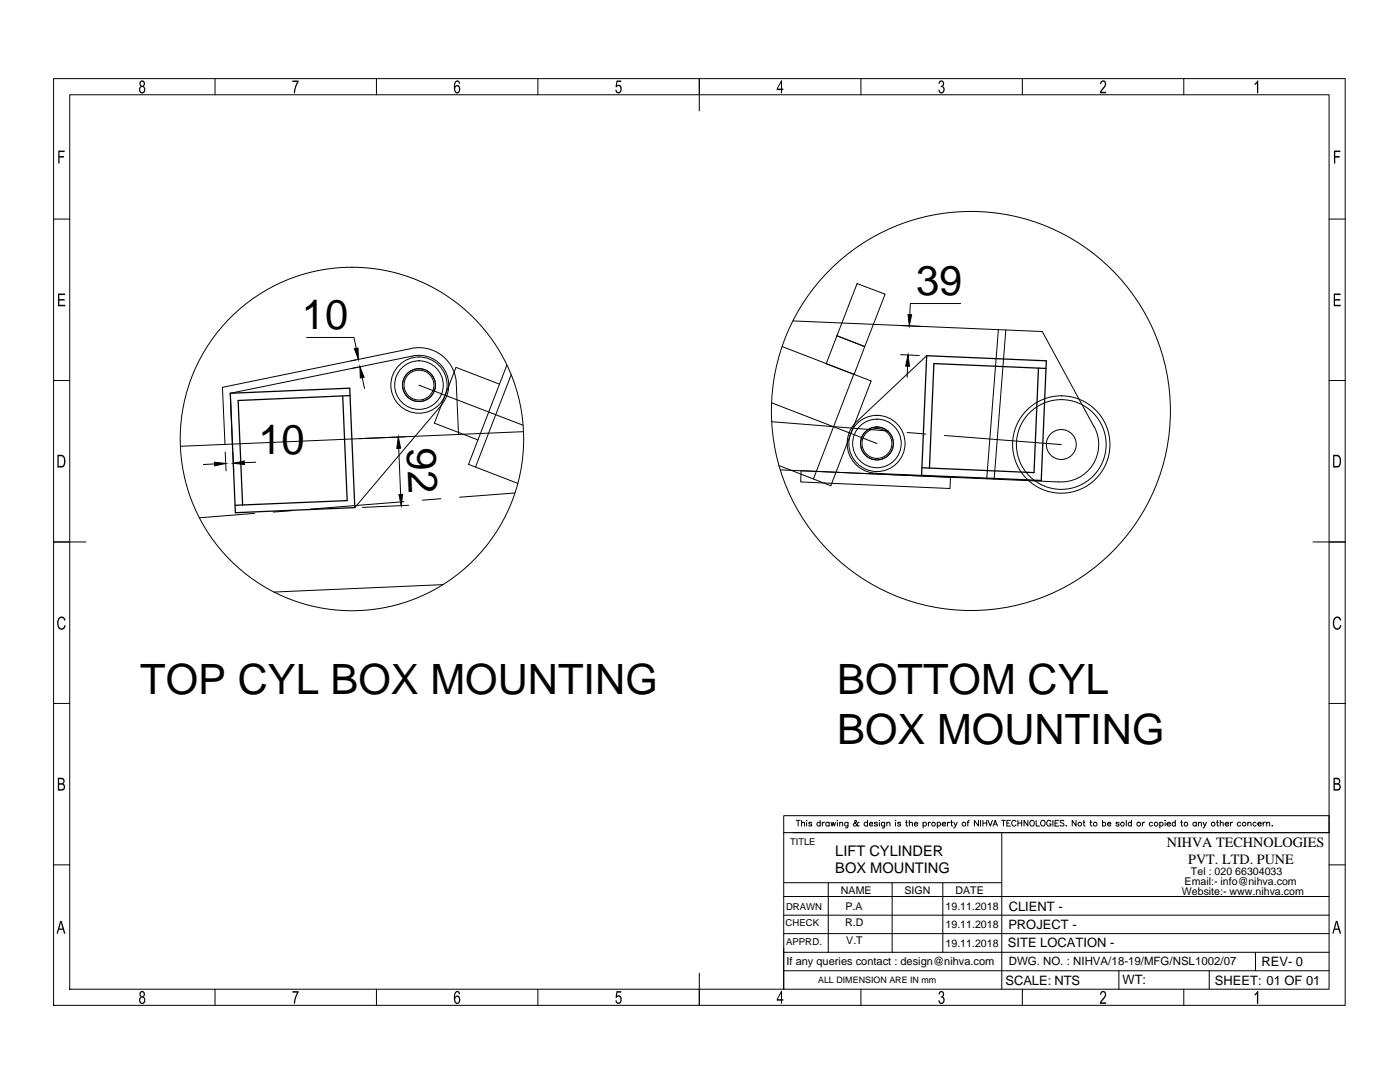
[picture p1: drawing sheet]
<svg xmlns="http://www.w3.org/2000/svg" width="279mm" height="216mm" viewBox="0 0 279 216" stroke-linecap="round" stroke-linejoin="round" font-family="sans-serif">
<!-- layer: 0 -->
<g fill="none" stroke="#000" stroke-width=".2">
<path d="M10.7 15.7h257.8v184.9h-257.8zM13.9 18.9h251.3v178.5h-251.3zM42.9 15.7v3.2M75.1 15.7v3.2M107.3 15.7v3.2M139.6 15.7v6.4M171.8 15.7v3.2M204 15.7v3.2M236.2 15.7v3.2M10.7 43.7h3.2M171.1 56.6l5.5 2.1-4 10.5-5.6-2.2zM265.2 43.7h3.3"/>
<path d="M10.7 75.9h3.2M61.2 67.3h9.4l.5 2.2M71.1 71.8l-1 .2M71.4 73.3l-1 .2M72.3 75.4l.5 2.1M82.1 69.5l-37.7 7.8 .5 11.4M82.1 69.5a7.5 7.5 0 0 1 9 6.7l.4 10.5M82.4 71a5.9 5.9 0 0 1 6.3 2.8 5.9 5.9 0 0 1-.5 6.9M82.5 71l-36.5 7.5 .4 10.1M83.6 76.9l20.8 8M99.7 76.7l-8.7-3.4-4.3 11.1 8.7 3.4M101.2 72.8l-7.7 19.9 9.9 3.8"/>
<path d="M102 74.8l-7.1 18.4M156.1 69.2l17.7 6.8-8 20.9-10.3-4M158.3 64l49.7 2.2 10.3 19M167 67l5.6 2.2-2.1 5.5-5.6-2.1zM170.4 74.7l-8.1 20.9M179.7 70.8l3.8 .1M181.1 73.1l-.1 2.2M184.9 71l-13.8 13a5.9 5.9 0 0 0-1.6 6.6 5.9 5.9 0 0 0 5.5 3.8M191.7 60.6h-10l-.1 2.2M199.2 65.8l-2.3 29.7M200.7 65.9l-2.3 29.7M265.2 75.9h3.3"/>
<path d="M42.8 92.6l-2.2 .1M44.9 90.2l.2 3.8M46.5 90.1l.1 3.8M51 92.2l-2.2 .1M79.6 89.4l.4 9.3M88 99.5l-3.7 .3M88.2 80.7l-17.4 20.6M102.8 98.4l-11.1 .8M104.5 86.1l-68.5 3M154 84.1l23.3 1.9M154 80.4l21 8.1M155.7 93.8l55.5 2.4"/>
<path d="M159.9 93.9l29.8 1.3-.1 2.3-29.8-1.3zM175 94.5l8.9 .4M181 86.3l3.8 .3M188.5 86.9l23.3 1.8M218.4 85.1a7.5 7.5 0 0 1-7.2 11M10.7 108.1h6.4M50.8 102.4l-11 .9M58.3 101.9l-3.7 .3M80.6 100.1l-18.6 1.5M81.6 100.8l-9.3 .4M88.4 116.7l-33.8 1.4M262 108.1h6.5"/>
<path d="M10.7 140.4h3.2M265.2 140.4h3.3M10.7 172.6h3.2M156.4 162.8h108.8v3.3h-108.8zM156.4 178.9h108.8M156.4 166.1v31.3M156.4 176.1h43.5M158.2 166.1h107M158.9 163.7h.8M159.3 163.7v1.1M160 164.3l.2-.2h.3l.1 .7M160 163.7v1.1"/>
<path d="M160.9 163.7h.1M161 164.1v.7M162 164.2l-.2-.1-.4 .1 .6 .3v.3h-.4l-.2-.1M163.7 164.2a.37 .37 0 0 0-.6 0 .37 .37 0 0 0 0 .5 .37 .37 0 0 0 .6 0M163.7 163.7v1.1M164.1 164.1v.7M164.6 164.1h-.3l-.2 .3M165.3 176.1v13.9M165.5 164.2a.37 .37 0 0 0-.6 0 .37 .37 0 0 0 0 .5 .37 .37 0 0 0 .6 0M165.5 164.1v.7M165.8 164.1l.3 .7 .2-.7 .2 .7 .2-.7M167.1 163.7h.1"/>
<path d="M167.1 164.1v.7M167.6 164.3l.2-.2h.3l.1 .7M167.6 164.1v.7M169.2 164.1v.9l-.2 .2h-.3M169.2 164.2a.37 .37 0 0 0-.5 0 .37 .37 0 0 0 0 .5 .37 .37 0 0 0 .5 0M171.4 164.2l-.1-.1a.78 .78 0 0 1-.9 .7l-.1-.3 .6-.6-.1-.2-.2 .2v.2l.5 .7 .3-.1M173.1 164.2a.37 .37 0 0 0-.5 0 .37 .37 0 0 0 0 .5 .37 .37 0 0 0 .5 0M173.1 163.7v1.1M173.5 164.4h.6v-.1a.35 .35 0 0 0-.5-.1 .35 .35 0 0 0 0 .5 .35 .35 0 0 0 .5 0M175.1 164.2l-.2-.1-.4 .1 .5 .3v.3h-.3l-.2-.1M175.5 163.7h.1M175.5 164.1v.7"/>
<path d="M176.6 164.1v.9l-.2 .2h-.3M176.6 164.2a.37 .37 0 0 0-.6 0 .37 .37 0 0 0 0 .5 .37 .37 0 0 0 .6 0M177 164.3l.3-.2h.2l.1 .7M177 164.1v.7M178 176.1v13.9M178.7 163.7h.1M178.7 164.1v.7M179.7 164.2l-.2-.1-.4 .1 .6 .3v.3h-.3l-.3-.1M180.7 164.1h.4M180.9 163.7v.9v.2h.2M181.5 164.3l.3-.2h.2l.1 .7M181.5 163.7v1.1"/>
<path d="M182.5 164.4h.7a.38 .38 0 0 0-.5-.2 .38 .38 0 0 0-.2 .5 .38 .38 0 0 0 .5 .1l.2-.1M184.2 164.2a.37 .37 0 0 1 .6 0 .37 .37 0 0 1 0 .5 .37 .37 0 0 1-.6 0M184.2 164.1v1.1M185.3 164.1v.7M185.7 164.1h-.3l-.1 .3M187.1 164.2a.37 .37 0 0 1 .5 0 .37 .37 0 0 1 0 .5 .37 .37 0 0 1-.5 0M187.1 164.1v1.1M188 164.4h.7a.34 .34 0 0 0-.3-.4 .34 .34 0 0 0-.4 .4l.2 .4h.3l.2-.1M188.2 176.1v13.9M189.1 164.1v.7M189.6 164.1h-.3l-.2 .3M189.7 164.1h.4"/>
<path d="M189.9 163.7v.9v.2h.2M190.4 164.1l.3 .7 .3-.7M190.7 164.8l-.4 .4M193 164.1h.4M193.4 163.7l-.2 .2v.9M195.3 163.7v1.1l-.8-1.1v1.1M195.7 163.7v1.1M196.2 163.7v1.1M196.2 164.2h.7M196.9 163.7v1.1M197.2 163.7l.4 1.1 .5-1.1M198.2 164.8l.4-1.1 .5 1.1"/>
<path d="M198.4 164.5h.5M199.9 163.7h.7M199.9 166.1v31.3M200.3 163.7v1.1M200.9 164.2h.5M201.7 163.7h-.8v1.1h.8M202.8 163.9a.44 .44 0 0 0-.5-.2 .44 .44 0 0 0-.4 .4v.3a.44 .44 0 0 0 .4 .4 .44 .44 0 0 0 .5-.2M203.1 164.2h.8M203.1 163.7v1.1M203.9 163.7v1.1M205.1 163.7v1.1l-.7-1.1v1.1M205.6 163.9l.3-.2a.56 .56 0 0 1 .5 .6 .56 .56 0 0 1-.6 .5l-.3-.4z"/>
<path d="M206.8 163.7v1.1h.7M207.8 163.9l.2-.2a.56 .56 0 0 1 .6 .6 .56 .56 0 0 1-.7 .5l-.2-.4zM209.7 163.9a.44 .44 0 0 0-.4-.2 .44 .44 0 0 0-.4 .4v.3a.42 .42 0 0 0 .4 .4 .42 .42 0 0 0 .4-.4h-.2M210.1 163.7v1.1M210.6 164.2h.4M211.3 163.7h-.7v1.1h.7M212.3 163.9l-.2-.2h-.4l-.1 .4 .6 .2 .1 .4-.2 .1-.5-.1M212.7 164.8h.1zM214.7 163.7v1.1l-.7-1.1v1.1M216.1 164.1h.4M216.3 163.7v.9l.1 .2h.2M217.5 164.1h.4"/>
<path d="M217.7 163.7v1.1h.3M220 164.2a.35 .35 0 0 1 .6 0 .35 .35 0 0 1 0 .5 .35 .35 0 0 1-.6 0M220 163.7v1.1M221 164.4h.7a.34 .34 0 0 0-.4-.4 .34 .34 0 0 0-.3 .4l.2 .4h.3l.2-.1M223.3 164.2l-.2-.1-.4 .1 .6 .3v.3h-.4l-.2-.1M224.8 163.7v1.1M225.8 164.2a.35 .35 0 0 0-.5 0 .35 .35 0 0 0 0 .5 .35 .35 0 0 0 .5 0M225.8 163.7v1.1M228 164.1v.7M228.5 164.1h-.3l-.2 .3M230 164.2a.37 .37 0 0 0-.5 0 .37 .37 0 0 0 0 .5 .37 .37 0 0 0 .5 0M231.5 164.2a.37 .37 0 0 1 .5 0 .37 .37 0 0 1 0 .5 .37 .37 0 0 1-.5 0"/>
<path d="M231.5 164.1v1.1M232.5 163.7h.1M232.5 164.1v.7M232.9 164.4h.7a.38 .38 0 0 0-.5-.2 .38 .38 0 0 0-.2 .5 .38 .38 0 0 0 .6 .1l.1-.1M234.6 164.2a.35 .35 0 0 0-.6 0 .35 .35 0 0 0 0 .5 .35 .35 0 0 0 .6 0M234.6 163.7v1.1M235.6 164.1h.4M235.8 163.7v.9v.2h.2M238.7 164.2a.37 .37 0 0 0-.5 0 .37 .37 0 0 0 0 .5 .37 .37 0 0 0 .5 0M238.7 164.1v.7M239.2 164.3l.3-.2h.2l.1 .7M239.2 164.1v.7"/>
<path d="M240.1 164.1l.3 .7 .4-.7M240.4 164.8l-.3 .4M242.8 164.1h.3M242.9 163.7v.9l.1 .2h.2M243.5 164.3l.3-.2h.3v.7M243.5 163.7v1.1M244.5 164.4h.7a.34 .34 0 0 0-.4-.4 .34 .34 0 0 0-.3 .4l.2 .4h.3l.2-.1M245.6 164.1v.7M246 164.1h-.3l-.1 .3M247.6 164.2a.37 .37 0 0 0-.6 0 .37 .37 0 0 0 0 .5 .37 .37 0 0 0 .6 0M249 164.3l.3-.2h.3l.1 .7M249 164.1v.7"/>
<path d="M250.7 164.2a.35 .35 0 0 0-.5 0 .35 .35 0 0 0 0 .5 .35 .35 0 0 0 .5 0M251 164.4h.7a.34 .34 0 0 0-.3-.4 .34 .34 0 0 0-.4 .4l.2 .4h.3l.2-.1M252.1 164.1v.7M252.5 164.1h-.2l-.2 .3M252.8 164.3l.3-.2h.3v.7M252.8 164.1v.7M253.9 164.7v.1zM265.2 172.6h3.3M42.9 197.4v3.2M75.1 197.4v3.2M107.3 197.4v3.2M139.6 194.2v6.4"/>
<path d="M156.4 190h108.8M156.4 186.3h108.8M156.4 182.6h108.8M156.4 193.7h108.8M171.8 197.4v3.2M204 197.4v3.2M223.3 193.7v3.7M236.2 197.4v3.2M241.3 193.7v3.7M250.6 190v3.7"/>
<circle cx="83.6" cy="76.8" r="5.6"/>
<circle cx="83.6" cy="76.8" r="2.98"/>
<circle cx="83.6" cy="76.8" r="3.3"/>
<circle cx="83.6" cy="76.8" r="4.8"/>
<circle cx="70.2" cy="87.6" r="34.3"/>
<circle cx="175" cy="88.5" r="5.6"/>
<circle cx="175" cy="88.5" r="2.98"/>
<circle cx="175" cy="88.5" r="3.3"/>
<circle cx="175" cy="88.5" r="4.8"/>
<circle cx="193.8" cy="82" r="39.8"/>
<circle cx="211.8" cy="88.7" r="9.7"/>
<circle cx="211.8" cy="88.7" r="2.98"/>
<circle cx="211.8" cy="88.7" r="9"/>
<circle cx="186.3" cy="164.4" r=".37"/>
<circle cx="192.4" cy="164.4" r=".38"/>
<circle cx="215.5" cy="164.4" r=".37"/>
<circle cx="218.6" cy="164.4" r=".38"/>
<circle cx="224" cy="164.4" r=".37"/>
<circle cx="227.3" cy="164.4" r=".38"/>
<circle cx="230.7" cy="164.4" r=".39"/>
<circle cx="236.7" cy="164.4" r=".37"/>
<circle cx="242.1" cy="164.4" r=".38"/>
<circle cx="248.3" cy="164.4" r=".38"/>
</g>
<path d="M46 78.5l23.8-1 1 23.8-23.8 1zM68.4 79l.9 20.9-22.4 .9M69.9 78.9l-22.4 1 .9 20.9M184.9 71l23.9 1-1 23.9-23.9-1zM207.2 73.4l-.8 20.9-22.4-1M208.7 73.5l-22.3-1-.9 20.9" fill="none" stroke="#000" stroke-width=".25"/>
<path d="M70.7 69.6l.7-.1 .1 2.2zM71.8 73.2l.9 2.1-.8 .1zM181.2 70.8l.3 2.3h-.8zM181.2 62.8h.7l-.4 2.2zM42.8 92.2l2.3 .3-2.3 .4zM46.6 92.4l2.2-.4v.7zM79.5 87.2l.5 2.2-.8 .1zM79.6 98.7h.7l-.2 2.2z" fill="#000" stroke="#000" stroke-width=".2"/>
<g fill="#000">
<path d="M58.4 16.1h1.2v.3l-.6 1.3-.1 .9h-.3l.1-.7 .6-1.5h-.9zM123 16.1h1v.3h-.8l-.1 .6 .6-.1 .4 .6-.1 .7-.3 .4h-.6l-.3-.7h.2l.1 .2a.45 .45 0 0 0 .6 .1 .45 .45 0 0 0 .1-.6 .39 .39 0 0 0-.3-.4 .39 .39 0 0 0-.5 .2h-.2zM187.4 16.2l.6-.2 .3 .3 .1 .6-.2 .3 .2 .2 .1 .4-.1 .6-.4 .3-.6-.3-.1-.5h.2v.1a.4 .4 0 0 0 .6 .3 .4 .4 0 0 0 .1-.6l-.1-.3h-.4l.1-.3h.2l.2-.4a.35 .35 0 0 0-.4-.4 .35 .35 0 0 0-.3 .4h-.2zM219.7 16.3l.2-.2 .4-.1 .4 .5v.6l-.9 1.2h1v.3h-1.3l.1-.5 .8-.9 .1-.5a.37 .37 0 0 0-.4-.4 .37 .37 0 0 0-.3 .5h-.3zM250.9 16h.2v2.6h-.2v-2l-.5 .4v-.3zM11.6 30h1.3v.3h-1v.8h.9v.3h-.9v1.2h-.3zM266.2 30h1.3v.3h-1v.8h.9v.3h-.9v1.2h-.3zM11.6 58.6h1.4v.3h-1.2v.8h1.1v.3h-1.1v.8h1.2v.3h-1.4zM266.2 58.6h1.3v.3h-1.1v.8h1.1v.3h-1.1v.8h1.2v.3h-1.4zM11.6 123.4l.5-.4h.3l.4 .2 .3 .4-.3 .3-.2-.5-.4-.1-.3 .2-.2 .4v.9l.4 .5 .3 .1 .3-.2 .2-.5 .2 .1-.2 .6-.3 .2h-.7l-.4-.5-.1-1.1zM266.2 123.4l.3-.3 .5-.1 .3 .1 .3 .5 .1 .2-.3 .1-.2-.5-.4-.1-.3 .2-.2 .3v.9l.3 .6 .4 .1 .3-.2 .1-.5 .3 .1-.2 .6-.3 .2h-.6l-.4-.3-.2-1.4zM58.4 197.8h1.2v.3l-.5 1-.2 1.2h-.3l.1-.5 .6-1.7h-.9z"/>
<path d="M123 197.8h1v.3h-.8l-.1 .6 .6-.1 .4 .5v.6l-.4 .6-.7-.1-.2-.6h.2l.1 .2a.42 .42 0 0 0 .6 .1 .42 .42 0 0 0 .1-.6v-.1a.37 .37 0 0 0-.4-.3 .37 .37 0 0 0-.4 .2h-.2zM187.4 198l.3-.3 .5 .2 .2 .2v.5l-.2 .3 .2 .2 .1 .4-.1 .5-.4 .3-.6-.2-.1-.5h.2v.1a.36 .36 0 0 0 .4 .4 .36 .36 0 0 0 .3-.4v-.5l-.5-.1 .2-.3a.36 .36 0 0 0 .3-.5 .36 .36 0 0 0-.6-.2l-.1 .3h-.2zM219.7 198l.2-.2 .4-.1 .4 .4v.7l-.9 1.2h1v.3h-1.3l.1-.5 .9-1.2v-.3l-.3-.3-.3 .1-.1 .4h-.3zM250.9 197.7h.2v2.6h-.2v-2l-.5 .4v-.3z"/>
<path d="M28 16.2l.5-.2 .4 .4v.6l-.3 .2 .4 .4v.5l-.2 .4-.3 .2-.4-.1-.3-.5v-.5l.3-.4-.3-.5zM28.1 16.7a.36 .36 0 0 0 .7 0 .36 .36 0 0 0-.7 0zM28.1 17.4l-.1 .7 .2 .3h.3l.3-.4-.1-.4-.3-.3z"/>
<path d="M90.9 16.2l.5-.2 .4 .5-.2 .2-.2-.4h-.3l-.3 .5 .1 .4a.59 .59 0 0 1 .7-.1 .59 .59 0 0 1 .2 .8l-.1 .5-.3 .3-.4-.1-.3-.2-.1-1.4zM91 17.3l-.1 .8a.4 .4 0 0 0 .5 .2 .4 .4 0 0 0 .2-.6 .39 .39 0 0 0-.2-.4 .39 .39 0 0 0-.4 0z"/>
<path d="M155.9 16h.2v1.7h.2v.3h-.2v.6h-.2v-.6h-.9v-.3zM155.9 16.5l-.7 1.2h.7z"/>
<path d="M11.5 90.7l1 .1 .4 .5 .1 1.2-.2 .5-.2 .2-1.1 .1zM11.7 91v2h.7l.4-.6-.1-1-.3-.3z"/>
<path d="M266.1 90.7l1 .1 .4 .5 .1 1.2-.4 .7-1.1 .1zM266.3 91v2h.7l.4-.6-.1-1.1-.4-.3z"/>
<path d="M11.5 155.2h1.1l.3 .4v.4l-.3 .4 .3 .3 .1 .6-.4 .4-1.1 .1zM11.8 155.5v.8l.6-.1a.4 .4 0 0 0 .2-.4 .4 .4 0 0 0-.4-.3zM11.8 156.6v.9l.8-.2 .1-.4-.1-.3z"/>
<path d="M266.1 155.2h.9l.4 .4 .1 .4-.3 .4 .3 .3 .1 .5-.4 .5-1.1 .1zM266.4 155.5v.8h.5a.4 .4 0 0 0 .3-.5 .4 .4 0 0 0-.4-.3zM266.4 156.6v.9l.8-.2 .1-.4-.1-.3z"/>
<path d="M12 183.8h.3l.8 2.5h-.3l-.2-.8h-.8l-.3 .8h-.2zM12.1 184l-.3 1.3h.7z"/>
<path d="M28 197.9l.5-.2 .4 .4v.6l-.3 .2 .3 .3 .1 .3-.1 .5-.2 .3h-.6l-.3-.2v-1a.24 .24 0 0 0 .3-.2 .24 .24 0 0 0-.2-.2l-.1-.3zM28 198.4a.4 .4 0 0 0 .8 0 .4 .4 0 0 0-.8 0zM28.2 199.1l-.2 .4 .1 .4a.46 .46 0 0 0 .6-.1 .46 .46 0 0 0-.1-.6z"/>
<path d="M90.8 198l.3-.3h.3l.4 .5v.2h-.2l-.2-.4h-.3l-.2 .4-.1 .6a.6 .6 0 0 1 .8-.2 .6 .6 0 0 1 .2 .8l-.1 .5-.2 .2h-.5l-.3-.2-.1-1.4zM91 199l-.2 .4 .1 .4a.38 .38 0 0 0 .5 .2 .38 .38 0 0 0 .2-.5l-.1-.5z"/>
<path d="M266.6 183.8h.3l.8 2.5h-.3l-.2-.8h-.9l-.2 .8h-.2zM266.7 184l-.3 1.3h.7z"/>
<path d="M155.9 197.7h.2v1.7h.2v.3h-.2v.6h-.2v-.6h-.9v-.3zM155.9 198.2l-.7 1.2h.7z"/>
</g>
<g font-size="8.3">
<text x="182.8" y="59">39</text>
<text x="60.3" y="65.7">10</text>
<text x="81.2" y="89.4" transform="rotate(87 81.2 89.4)">92</text>
<text x="51.6" y="90.6">10</text>
<text x="28" y="138.4">TOP CYL BOX MOUNTING</text>
<text x="167.1" y="138.4">BOTTOM CYL</text>
<text x="167.1" y="148.5">BOX MOUNTING</text>
</g>
<g font-size="2.9">
<text x="166.7" y="170.7">LIFT CYLINDER</text>
<text x="166.7" y="174.3">BOX MOUNTING</text>
</g>
<g font-size="2.8">
<text x="232.9" y="169.1">NIHVA TECHNOLOGIES</text>
<text x="237.1" y="172.4">PVT. LTD. PUNE</text>
</g>
<g font-size="2.6">
<text x="201.2" y="185.4">PROJECT -</text>
<text x="201.3" y="181.7">CLIENT -</text>
<text x="201.2" y="189">SITE LOCATION -</text>
<text x="200.6" y="196.5">SCALE: NTS</text>
<text x="224" y="196.4">WT:</text>
<text x="242.5" y="196.5">SHEET: 01 OF 01</text>
<text x="251.7" y="192.7">REV- 0</text>
</g>
<text font-size="2.3" x="201.3" y="192.5">DWG. NO. : NIHVA/18-19/MFG/NSL1002/07</text>
<text font-size="2.2" x="157" y="192.5">If any queries contact : design@nihva.com</text>
<g font-size="2.1">
<text x="167.8" y="178.3">NAME</text>
<text x="180.5" y="178.3">SIGN</text>
<text x="190.7" y="178.3">DATE</text>
<text x="235.9" y="178.6">Website:- www.nihva.com</text>
<text x="236.4" y="176.7">Email:- info@nihva.com</text>
<text x="237.7" y="174.5">Tel : 020 66304033</text>
<text x="168.7" y="184.9">R.D</text>
<text x="168.7" y="181.5">P.A</text>
<text x="188.7" y="181.5">19.11.2018</text>
<text x="188.7" y="185.2">19.11.2018</text>
<text x="168.9" y="188.5">V.T</text>
<text x="188.7" y="188.9">19.11.2018</text>
</g>
<g font-size="1.9">
<text x="157.7" y="168.5">TITLE</text>
<text x="156.8" y="184.8">CHECK</text>
<text x="156.9" y="181.6">DRAWN</text>
<text x="156.9" y="188.5">APPRD.</text>
</g>
<text font-size="1.8" x="163.3" y="196.2">ALL DIMENSION ARE IN mm</text>
</svg>
